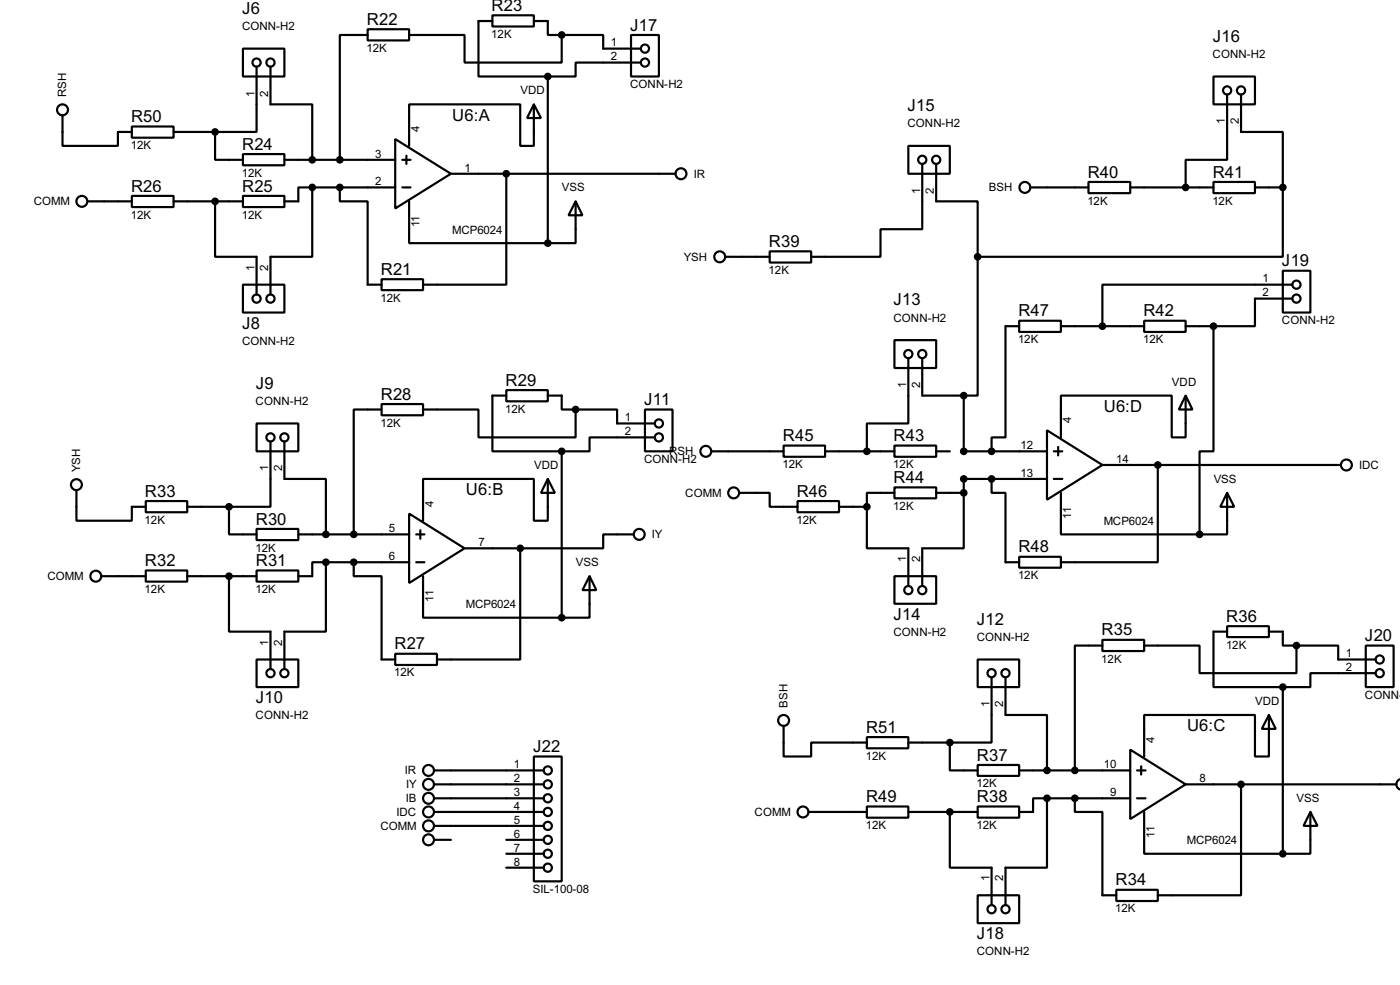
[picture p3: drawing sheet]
<svg xmlns="http://www.w3.org/2000/svg" width="256mm" height="180mm" viewBox="0 0 256 180" stroke-linecap="round" stroke-linejoin="round" font-family="sans-serif">
<g fill="none" stroke="#000" stroke-width=".4">
<path d="M44.5 8.9h7.6v5.1h-7.6zM47 12.2v12h-7.6M49.6 12.2v6.9h7.6v10.2M67.4 5.4h7.6v2h-7.6zM67.4 6.4h-5.1v22.9M75 6.4h10.1v5.1h17.8v-5.1M90.2 2.8h7.6v2.1h-7.6zM90.2 3.9h-2.5v10.1h12.7M97.8 19.1l1.3 2.5h-2.5zM97.8 19.1v7.6h-2.5v-7.6h-20.3v7.6M97.8 3.9h2.6v2.5h2.5M100.4 14v30.5"/>
<path d="M102.9 6.4h7.6v2.5h6.9M115.6 6.4h5.1v7.6h-5.1zM117.4 11.5h-11.9v2.5h-5.1M222.3 14h7.6v5.1h-7.6zM224.8 17.3v12h-7.6v5M227.4 17.3v6.9h7.6v10.1M11.5 21.1v5.6h10.1v-2.5h2.6M16.1 36.9h8.1M24.2 35.9h7.6v2h-7.6zM24.2 23.2h7.6v2h-7.6zM31.8 36.9h12.7M31.8 24.2h7.6"/>
<path d="M39.4 36.9v10.1h7.6v6.9M39.4 24.2v5.1h5.1M44.5 28.2h7.6v2.1h-7.6zM44.5 35.9h7.6v2h-7.6zM52.1 29.3h20.3M57.2 34.3v12.7h-7.6v6.9M57.2 34.3h-2.5v2.6h-2.6M57.2 34.3h15.2M62.3 34.3v2.6h5.1v15.2h2.5M72.4 25.5l10.2 6.3-10.2 6.4zM73.7 29.3h1.5M73.7 34.3h1.5"/>
<path d="M74.5 28.5v1.5M75 36.9v7.6h25.4M82.6 31.8h41.2M92.8 31.8v20.3h-15.3M105.5 36.9l1.2 2.5h-2.5zM105.5 36.9v7.6h-5.1M166.4 26.7h7.6v5.1h-7.6zM169 30v12h-7.7v5h-12.7M171.5 30v6.9h7.6v10.1M188.8 34.3h10.6M199.4 33.3h7.7v2.1h-7.7zM207.1 34.3h15.2"/>
<path d="M222.3 33.3h7.6v2.1h-7.6zM229.9 34.3h5.1M235 34.3v12.7h-55.9M44.5 52.1h7.6v5.1h-7.6zM69.9 51.1h7.6v2h-7.6zM132.9 47h8.1M141 46h7.6v2.1h-7.6zM179.1 47v25.4h-2.5M186.7 58.7h7.7v2.1h-7.7zM186.7 59.7h-2.5v20.4h-2.5v2.5M194.4 59.7h15.2M209.6 58.7h7.6v2.1h-7.6z"/>
<path d="M217.2 59.7h5.1M222.3 59.7v22.9h-2.5v15.2M235 49.6h5.1v7.6h-5.1zM236.8 54.7h-6.9v5h-7.6M236.8 52.1h-34.8v7.6M47 77.5h7.7v5.1h-7.7zM69.9 74h7.6v2h-7.6zM69.9 75h-5.1v22.8M77.5 75h10.2v5.1h17.8v-5.1M92.8 71.4h7.6v2.1h-7.6zM92.8 72.4h-2.6v10.2h12.7M100.4 72.4h2.5v2.6h2.6"/>
<path d="M105.5 75h7.6v2.5h6.8M118.2 75h5v7.6h-5zM163.9 62.3h7.6v5.1h-7.6zM166.4 65.6v11.9h-7.6v5.1M169 65.6v6.8h7.6M176.6 72.4v10.2h15.2M191.8 78.8l10.2 6.3-10.2 6.4zM217.2 72.4l1.3 2.6h-2.5zM217.2 72.4v7.7h-2.5v-7.7h-20.3v7.7M14 89.7v5.6h10.2v-2.5h2.5M26.7 91.7h7.6v2.1h-7.6zM34.3 92.8h7.7"/>
<path d="M42 92.8v5h5M47 96.8h7.7v2.1h-7.7zM49.6 80.8v12h-7.6M52.1 80.8v6.9h7.6v10.1M54.7 97.8h20.3M75 94l10.1 6.4-10.1 6.3zM76.3 97.8h1.5M77 97.1v1.5M100.4 87.7l1.3 2.5h-2.6zM100.4 87.7v7.6h-2.6v-7.6h-20.3v7.6M102.9 82.6v30.5M116.1 97.8h-5.6v2.6h-15.2"/>
<path d="M119.9 80.1h-11.9v2.5h-5.1M130.4 82.6h13.2M135.4 90.2h5.6v2.6h5.1M143.6 81.6h7.6v2h-7.6zM146.1 91.7h7.6v2.1h-7.6zM151.2 82.6h12.7M153.7 92.8h5.1M158.8 92.8v7.6h7.6v6.8M163.9 81.6h7.6v2h-7.6zM163.9 89.2h7.6v2h-7.6zM163.9 90.2h-5.1v2.6M171.5 82.6h2.5"/>
<path d="M171.5 90.2h5.1M176.6 90.2v10.2h-7.6v6.8M181.7 87.7v2.5h2.5v12.7h2.5M191.8 87.7h-15.2v2.5M193.1 82.6h1.5M193.1 87.7h1.5M193.9 81.8v1.6M194.4 90.2v7.6h25.4M202 85.1h43.7M212.1 85.1v17.8h-17.7M224.8 90.2l1.3 2.6h-2.5zM224.8 90.2v7.6h-5"/>
<path d="M18.6 105.5h8.1M26.7 104.4h7.6v2.1h-7.6zM34.3 105.5h12.7M42 105.5v10.1h7.6v6.9M47 104.4h7.7v2.1h-7.7zM59.7 102.9v12.7h-7.6v6.9M59.7 102.9h-2.5v2.6h-2.5M59.7 102.9h15.3M64.8 102.9v2.6h5.1v15.2h2.5M72.4 119.7h7.7v2h-7.7zM76.3 102.9h1.5M77.5 105.5v7.6h25.4"/>
<path d="M85.1 100.4h10.2M95.3 100.4v20.3h-15.2M108 105.5l1.3 2.5h-2.6zM108 105.5v7.6h-5.1M163.9 105.5h7.6v5h-7.6zM186.7 101.9h7.7v2h-7.7zM202 117.1h7.6v2.1h-7.6zM202 118.2h-5.1v22.8M209.6 118.2h10.2v5h17.7v-5M224.8 114.6h7.7v2h-7.7zM224.8 115.6h-2.5v10.2h12.7M232.5 115.6h2.5v2.6h2.5"/>
<path d="M237.5 118.2h7.7v2.5h6.8M250.2 118.2h5.1v7.6h-5.1zM47 120.7h7.7v5.1h-7.7zM97.8 138.5h5.1v22.8h-5.1zM143.6 132.9v5.6h5v-2.6h10.2M158.8 134.9h7.6v2.1h-7.6zM166.4 135.9h7.6M174 135.9v5.1h5.1M179.1 120.7h7.6v5.1h-7.6zM181.7 124v11.9h-7.7M184.2 124v6.9h7.6v10.1M207.1 137.2l10.1 6.4-10.1 6.3z"/>
<path d="M232.5 130.9l1.2 2.5h-2.5zM232.5 130.9v7.6h-2.6v-7.6h-20.3v7.6M235 125.8v30.5M252 123.2h-11.9v2.6h-5.1M79.6 141h20M79.6 143.6h20M79.6 146.1h20M79.6 148.6h20M79.6 151.2h20M79.6 153.7h3M92.8 153.7h6.8M92.8 156.3h6.8"/>
<path d="M92.8 158.8h6.8M148.1 148.6h10.7M158.8 147.6h7.6v2.1h-7.6zM166.4 148.6h12.7M174 148.6v10.2h7.7v6.9M179.1 140h7.6v2h-7.6zM179.1 147.6h7.6v2.1h-7.6zM186.7 141h20.4M191.8 146.1v12.7h-7.6v6.9M191.8 146.1h-2.5v2.5h-2.6M191.8 146.1h15.3M196.9 146.1v2.5h5.1v15.3h2.5"/>
<path d="M208.3 141h1.6M208.3 146.1h1.6M209.1 140.3v1.5M209.6 148.6v7.7h25.4M217.2 143.6h38.6M227.4 143.6v20.3h-15.3M240.1 148.6l1.3 2.6h-2.6zM240.1 148.6v7.7h-5.1M256.5 142.6a.98 .98 0 0 0-.7 1 .98 .98 0 0 0 .7 .9M179.1 163.9h7.6v5.1h-7.6zM204.5 162.9h7.6v2h-7.6z"/>
<circle cx="47" cy="11.5" r=".75"/>
<circle cx="49.5" cy="11.5" r=".75"/>
<circle cx="118.1" cy="8.9" r=".75"/>
<circle cx="118.1" cy="11.5" r=".75"/>
<circle cx="224.8" cy="16.6" r=".75"/>
<circle cx="227.3" cy="16.6" r=".75"/>
<circle cx="11.4" cy="20.1" r="1"/>
<circle cx="15" cy="36.9" r="1"/>
<circle cx="124.7" cy="31.8" r="1"/>
<circle cx="168.9" cy="29.3" r=".75"/>
<circle cx="171.5" cy="29.3" r=".75"/>
<circle cx="187.7" cy="34.3" r="1"/>
<circle cx="47" cy="54.7" r=".75"/>
<circle cx="49.5" cy="54.7" r=".75"/>
<circle cx="131.8" cy="47" r="1"/>
<circle cx="237.5" cy="54.7" r=".75"/>
<circle cx="237.5" cy="52.1" r=".75"/>
<circle cx="120.7" cy="77.5" r=".75"/>
<circle cx="166.4" cy="64.8" r=".75"/>
<circle cx="168.9" cy="64.8" r=".75"/>
<circle cx="14" cy="88.7" r="1"/>
<circle cx="49.5" cy="80.1" r=".75"/>
<circle cx="52.1" cy="80.1" r=".75"/>
<circle cx="117.1" cy="97.8" r="1"/>
<circle cx="120.7" cy="80.1" r=".75"/>
<circle cx="129.3" cy="82.6" r="1"/>
<circle cx="134.4" cy="90.2" r="1"/>
<circle cx="246.6" cy="85.1" r="1"/>
<circle cx="17.5" cy="105.5" r="1"/>
<circle cx="166.4" cy="108" r=".75"/>
<circle cx="168.9" cy="108" r=".75"/>
<circle cx="49.5" cy="123.2" r=".75"/>
<circle cx="52.1" cy="123.2" r=".75"/>
<circle cx="143.5" cy="131.9" r="1"/>
<circle cx="181.6" cy="123.2" r=".75"/>
<circle cx="184.2" cy="123.2" r=".75"/>
<circle cx="252.7" cy="120.7" r=".75"/>
<circle cx="252.7" cy="123.2" r=".75"/>
<circle cx="78.5" cy="153.7" r="1"/>
<circle cx="78.5" cy="151.2" r="1"/>
<circle cx="78.5" cy="148.6" r="1"/>
<circle cx="78.5" cy="141" r="1"/>
<circle cx="78.5" cy="143.6" r="1"/>
<circle cx="78.5" cy="146.1" r="1"/>
<circle cx="100.3" cy="156.3" r=".75"/>
<circle cx="100.3" cy="146.1" r=".75"/>
<circle cx="100.3" cy="148.6" r=".75"/>
<circle cx="100.3" cy="141" r=".75"/>
<circle cx="100.3" cy="151.2" r=".75"/>
<circle cx="100.3" cy="158.8" r=".75"/>
<circle cx="100.3" cy="143.6" r=".75"/>
<circle cx="100.3" cy="153.7" r=".75"/>
<circle cx="147.1" cy="148.6" r="1"/>
<circle cx="181.6" cy="166.4" r=".75"/>
<circle cx="184.2" cy="166.4" r=".75"/>
</g>
<g fill="#000" stroke="#000" stroke-width=".4">
<circle cx="100.3" cy="14" r=".5"/>
<circle cx="102.9" cy="6.4" r=".5"/>
<circle cx="39.4" cy="24.2" r=".5"/>
<circle cx="39.4" cy="36.9" r=".5"/>
<circle cx="57.2" cy="29.3" r=".5"/>
<circle cx="57.2" cy="34.3" r=".5"/>
<circle cx="62.2" cy="29.3" r=".5"/>
<circle cx="62.2" cy="34.3" r=".5"/>
<circle cx="92.7" cy="31.8" r=".5"/>
<circle cx="217.2" cy="34.3" r=".5"/>
<circle cx="235" cy="34.3" r=".5"/>
<circle cx="100.3" cy="44.5" r=".5"/>
<circle cx="179.1" cy="47" r=".5"/>
<circle cx="201.9" cy="59.7" r=".5"/>
<circle cx="222.3" cy="59.7" r=".5"/>
<circle cx="105.4" cy="75" r=".5"/>
<circle cx="176.5" cy="72.4" r=".5"/>
<circle cx="41.9" cy="92.8" r=".5"/>
<circle cx="59.7" cy="97.8" r=".5"/>
<circle cx="64.8" cy="97.8" r=".5"/>
<circle cx="102.9" cy="82.6" r=".5"/>
<circle cx="158.8" cy="92.8" r=".5"/>
<circle cx="158.8" cy="82.6" r=".5"/>
<circle cx="176.5" cy="87.7" r=".5"/>
<circle cx="176.5" cy="90.2" r=".5"/>
<circle cx="176.5" cy="82.6" r=".5"/>
<circle cx="181.6" cy="87.7" r=".5"/>
<circle cx="181.6" cy="82.6" r=".5"/>
<circle cx="212.1" cy="85.1" r=".5"/>
<circle cx="219.7" cy="97.8" r=".5"/>
<circle cx="41.9" cy="105.5" r=".5"/>
<circle cx="59.7" cy="102.9" r=".5"/>
<circle cx="64.8" cy="102.9" r=".5"/>
<circle cx="95.3" cy="100.4" r=".5"/>
<circle cx="102.9" cy="113.1" r=".5"/>
<circle cx="237.5" cy="118.2" r=".5"/>
<circle cx="174" cy="135.9" r=".5"/>
<circle cx="235" cy="125.8" r=".5"/>
<circle cx="174" cy="148.6" r=".5"/>
<circle cx="191.8" cy="146.1" r=".5"/>
<circle cx="191.8" cy="141" r=".5"/>
<circle cx="196.9" cy="141" r=".5"/>
<circle cx="196.9" cy="146.1" r=".5"/>
<circle cx="227.3" cy="143.6" r=".5"/>
<circle cx="235" cy="156.3" r=".5"/>
</g>
<g font-size="3.4">
<text x="44.4" y="2.6">J6</text>
<text x="67.2" y="4.6">R22</text>
<text x="90.1" y="2">R23</text>
<text x="115.5" y="5.6">J17</text>
<text x="222.2" y="7.6">J16</text>
<text x="24" y="22.4">R50</text>
<text x="82.9" y="22.1">U6:A</text>
<text x="166.3" y="20.4">J15</text>
<text x="44.4" y="27.4">R24</text>
<text x="24" y="35.1">R26</text>
<text x="44.4" y="35.1">R25</text>
<text x="199.3" y="32.5">R40</text>
<text x="222.2" y="32.5">R41</text>
<text x="140.9" y="45.2">R39</text>
<text x="69.8" y="50.3">R21</text>
<text x="234.9" y="48.7">J19</text>
<text x="163.7" y="55.9">J13</text>
<text x="186.6" y="57.9">R47</text>
<text x="209.5" y="57.9">R42</text>
<text x="44.4" y="60.2">J8</text>
<text x="46.9" y="71.2">J9</text>
<text x="92.6" y="70.6">R29</text>
<text x="69.8" y="73.2">R28</text>
<text x="118" y="74.1">J11</text>
<text x="202.2" y="75.5">U6:D</text>
<text x="143.4" y="80.8">R45</text>
<text x="163.7" y="80.8">R43</text>
<text x="163.7" y="88.4">R44</text>
<text x="26.6" y="90.9">R33</text>
<text x="85.4" y="90.7">U6:B</text>
<text x="146" y="90.9">R46</text>
<text x="46.9" y="96">R30</text>
<text x="186.6" y="101.1">R48</text>
<text x="26.6" y="103.6">R32</text>
<text x="46.9" y="103.6">R31</text>
<text x="163.7" y="113.5">J14</text>
<text x="224.7" y="113.8">R36</text>
<text x="72.3" y="118.9">R27</text>
<text x="179" y="114.4">J12</text>
<text x="201.8" y="116.3">R35</text>
<text x="250.1" y="117.4">J20</text>
<text x="46.9" y="128.7">J10</text>
<text x="97.7" y="137.7">J22</text>
<text x="158.7" y="134.1">R51</text>
<text x="217.5" y="133.9">U6:C</text>
<text x="179" y="139.2">R37</text>
<text x="158.7" y="146.8">R49</text>
<text x="179" y="146.8">R38</text>
<text x="204.4" y="162.1">R34</text>
<text x="179" y="171.9">J18</text>
</g>
<g font-size="2.4">
<text x="44.3" y="5.6">CONN-H2</text>
<text x="67.2" y="9.5">12K</text>
<text x="90" y="6.9">12K</text>
<text x="111.9" y="8.5">1</text>
<text x="111.9" y="11.1">2</text>
<text x="222.1" y="10.6">CONN-H2</text>
<text x="12.2" y="17.8" transform="rotate(-90 12.2 17.8)">RSH</text>
<text x="46.6" y="17.7" transform="rotate(-90 46.6 17.7)">1</text>
<text x="49.2" y="17.7" transform="rotate(-90 49.2 17.7)">2</text>
<text x="95.3" y="17.3">VDD</text>
<text x="115.4" y="16.1">CONN-H2</text>
<text x="166.2" y="23.3">CONN-H2</text>
<text x="224.4" y="22.7" transform="rotate(-90 224.4 22.7)">1</text>
<text x="227" y="22.7" transform="rotate(-90 227 22.7)">2</text>
<text x="24" y="27.3">12K</text>
<text x="68.8" y="28.9">3</text>
<text x="76.9" y="24.2" transform="rotate(-90 76.9 24.2)">4</text>
<text x="44.3" y="32.4">12K</text>
<text x="68.8" y="33.9">2</text>
<text x="85.1" y="31.4">1</text>
<text x="102.9" y="35">VSS</text>
<text x="127.1" y="32.5">IR</text>
<text x="168.6" y="35.5" transform="rotate(-90 168.6 35.5)">1</text>
<text x="171.1" y="35.5" transform="rotate(-90 171.1 35.5)">2</text>
<text x="181.1" y="35">BSH</text>
<text x="6.2" y="37.6">COMM</text>
<text x="24" y="40">12K</text>
<text x="44.3" y="40">12K</text>
<text x="76.9" y="41.6" transform="rotate(-90 76.9 41.6)">11</text>
<text x="199.2" y="37.4">12K</text>
<text x="222.1" y="37.4">12K</text>
<text x="82.8" y="42.7">MCP6024</text>
<text x="125.3" y="47.7">YSH</text>
<text x="46.6" y="49.6" transform="rotate(-90 46.6 49.6)">1</text>
<text x="49.1" y="49.6" transform="rotate(-90 49.1 49.6)">2</text>
<text x="140.8" y="50.1">12K</text>
<text x="231.3" y="51.7">1</text>
<text x="69.7" y="55.2">12K</text>
<text x="163.7" y="58.9">CONN-H2</text>
<text x="231.3" y="54.3">2</text>
<text x="234.8" y="59.3">CONN-H2</text>
<text x="44.3" y="63.1">CONN-H2</text>
<text x="186.5" y="62.8">12K</text>
<text x="209.4" y="62.8">12K</text>
<text x="166" y="71" transform="rotate(-90 166 71)">1</text>
<text x="168.6" y="71.1" transform="rotate(-90 168.6 71.1)">2</text>
<text x="214.7" y="70.6">VDD</text>
<text x="46.8" y="74.1">CONN-H2</text>
<text x="92.6" y="75.5">12K</text>
<text x="114.5" y="77.1">1</text>
<text x="196.3" y="77.5" transform="rotate(-90 196.3 77.5)">4</text>
<text x="69.7" y="78.1">12K</text>
<text x="114.5" y="79.7">2</text>
<text x="122.6" y="83.3">RSH</text>
<text x="187" y="82.2">12</text>
<text x="14.7" y="86.4" transform="rotate(-90 14.7 86.4)">YSH</text>
<text x="49.2" y="86.3" transform="rotate(-90 49.2 86.3)">1</text>
<text x="51.7" y="86.3" transform="rotate(-90 51.7 86.3)">2</text>
<text x="97.8" y="85.8">VDD</text>
<text x="118" y="84.7">CONN-H2</text>
<text x="143.4" y="85.7">12K</text>
<text x="163.7" y="85.7">12K</text>
<text x="187" y="87.3">13</text>
<text x="204.5" y="84.7">14</text>
<text x="222.3" y="88.4">VSS</text>
<text x="249" y="85.8">IDC</text>
<text x="26.5" y="95.9">12K</text>
<text x="79.4" y="92.8" transform="rotate(-90 79.4 92.8)">4</text>
<text x="125.5" y="90.9">COMM</text>
<text x="145.9" y="95.9">12K</text>
<text x="163.7" y="93.3">12K</text>
<text x="196.2" y="94.9" transform="rotate(-90 196.2 94.9)">11</text>
<text x="46.8" y="101">12K</text>
<text x="71.3" y="97.4">5</text>
<text x="87.7" y="100">7</text>
<text x="119.4" y="98.5">IY</text>
<text x="202.2" y="96.1">MCP6024</text>
<text x="8.7" y="106.2">COMM</text>
<text x="71.3" y="102.5">6</text>
<text x="105.5" y="103.6">VSS</text>
<text x="166" y="102.9" transform="rotate(-90 166 102.9)">1</text>
<text x="168.6" y="102.9" transform="rotate(-90 168.6 102.9)">2</text>
<text x="186.5" y="106">12K</text>
<text x="26.5" y="108.6">12K</text>
<text x="46.8" y="108.6">12K</text>
<text x="79.4" y="110.2" transform="rotate(-90 79.4 110.2)">11</text>
<text x="85.3" y="111.4">MCP6024</text>
<text x="49.1" y="118.2" transform="rotate(-90 49.1 118.2)">1</text>
<text x="51.7" y="118.2" transform="rotate(-90 51.7 118.2)">2</text>
<text x="163.7" y="116.5">CONN-H2</text>
<text x="178.9" y="117.3">CONN-H2</text>
<text x="224.6" y="118.7">12K</text>
<text x="72.2" y="123.8">12K</text>
<text x="201.8" y="121.3">12K</text>
<text x="246.6" y="120.3">1</text>
<text x="246.6" y="122.8">2</text>
<text x="46.8" y="131.7">CONN-H2</text>
<text x="144.3" y="129.5" transform="rotate(-90 144.3 129.5)">BSH</text>
<text x="181.3" y="129.5" transform="rotate(-90 181.3 129.5)">1</text>
<text x="183.8" y="129.5" transform="rotate(-90 183.8 129.5)">2</text>
<text x="229.9" y="129">VDD</text>
<text x="250" y="127.9">CONN-</text>
<text x="211.5" y="135.9" transform="rotate(-90 211.5 135.9)">4</text>
<text x="74.2" y="141.7">IR</text>
<text x="94.2" y="140.6">1</text>
<text x="94.2" y="143.2">2</text>
<text x="158.6" y="139.1">12K</text>
<text x="202.2" y="140.6">10</text>
<text x="219.8" y="143.2">8</text>
<text x="72.6" y="149.3">IDC</text>
<text x="74.3" y="146.8">IB</text>
<text x="74.4" y="144.3">IY</text>
<text x="94.2" y="145.7">3</text>
<text x="94.2" y="148.2">4</text>
<text x="138.2" y="149.3">COMM</text>
<text x="178.9" y="144.1">12K</text>
<text x="203.4" y="145.7">9</text>
<text x="237.5" y="146.8">VSS</text>
<text x="69.7" y="151.9">COMM</text>
<text x="94.2" y="150.8">5</text>
<text x="94.2" y="153.3">6</text>
<text x="94.2" y="155.9">7</text>
<text x="158.6" y="151.8">12K</text>
<text x="178.9" y="151.8">12K</text>
<text x="211.5" y="153.3" transform="rotate(-90 211.5 153.3)">11</text>
<text x="217.4" y="154.6">MCP6024</text>
<text x="94.2" y="158.4">8</text>
<text x="181.3" y="161.3" transform="rotate(-90 181.3 161.3)">1</text>
<text x="183.8" y="161.3" transform="rotate(-90 183.8 161.3)">2</text>
<text x="97.6" y="163.4">SIL-100-08</text>
<text x="204.3" y="167">12K</text>
<text x="178.9" y="174.9">CONN-H2</text>
</g>
</svg>
